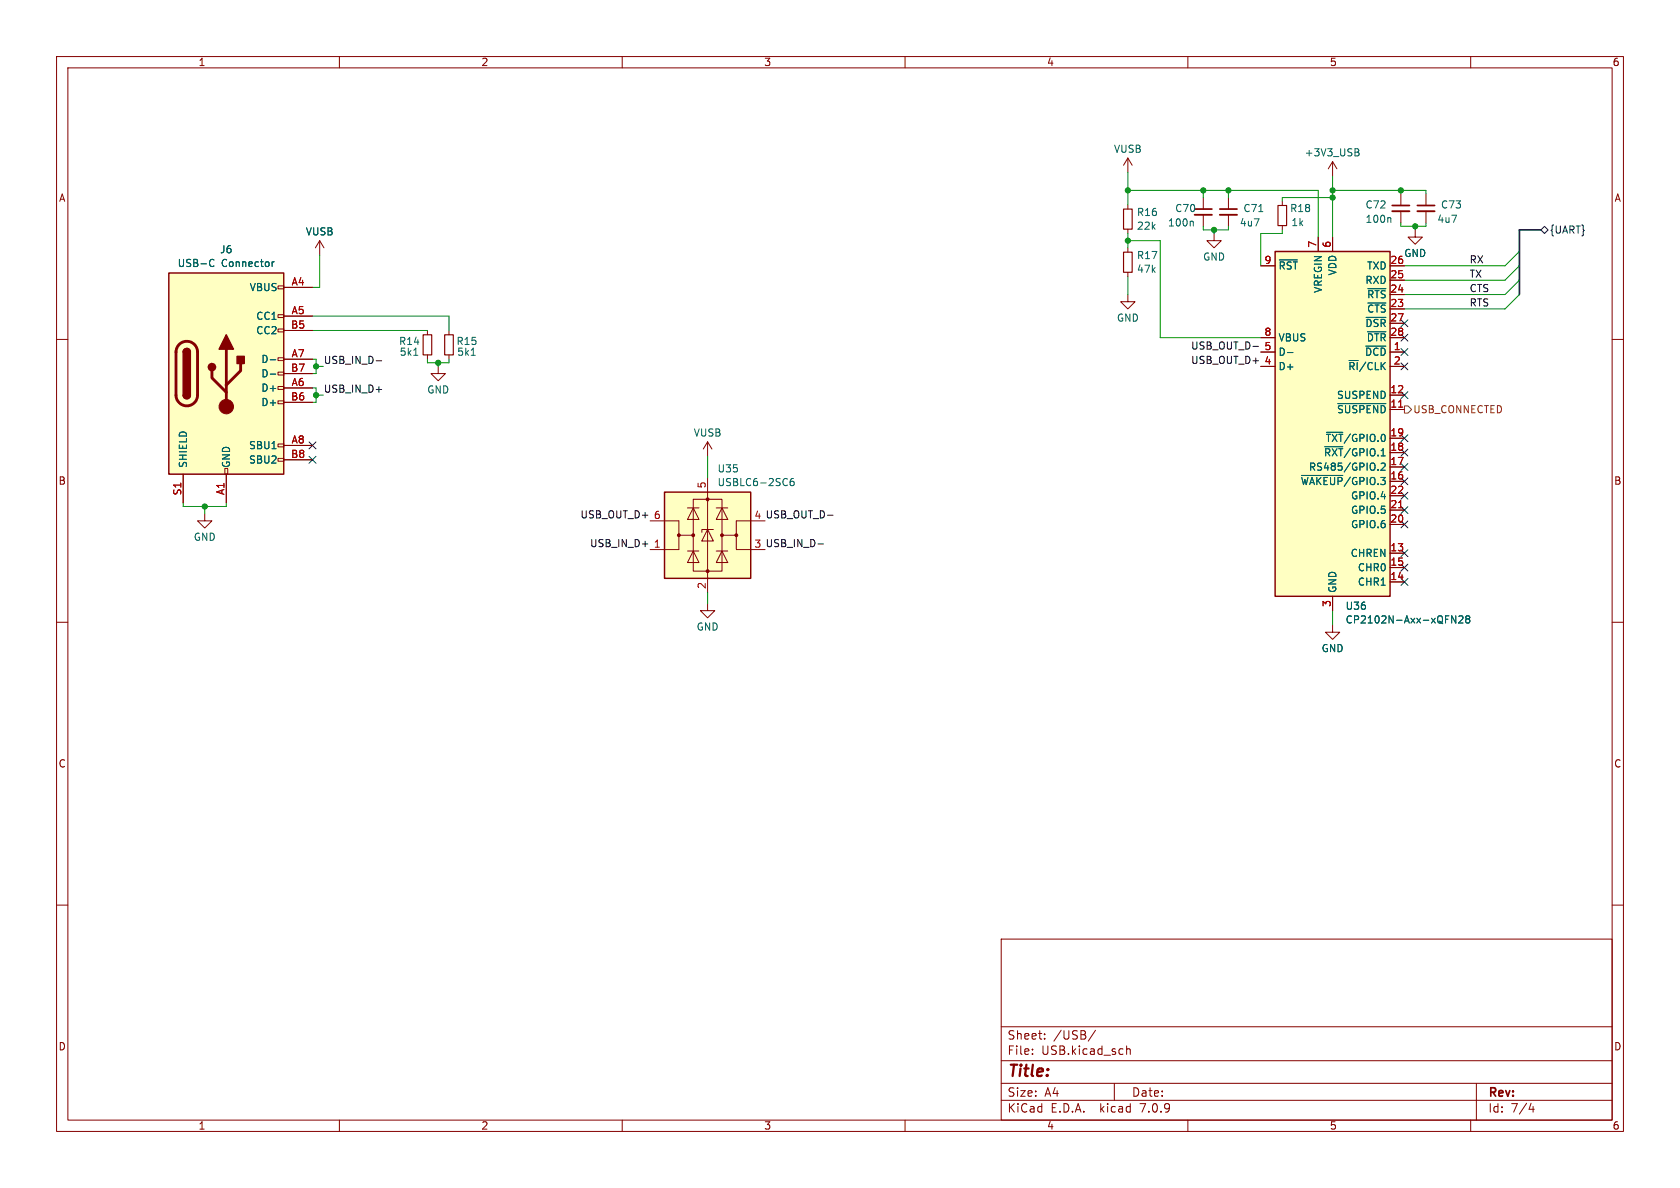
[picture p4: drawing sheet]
<svg xmlns="http://www.w3.org/2000/svg" width="297mm" height="210mm" viewBox="0 0 297 210" stroke-linecap="round" stroke-linejoin="round" font-family="sans-serif">
<g fill="none" stroke="#840000" stroke-width=".18">
<path d="M10 10h277v190h-277zM12 12h273v186h-273zM60 10v2M110 10v2M160 10v2M210 10v2M260 10v2M199.4 27.9v2.6M199.4 36.2v.8M199.4 27.9l-.8 1.3M199.4 27.9l.8 1.3M212.7 34.9v2.1"/>
<path d="M212.7 38v2M217.2 34.9v2.1M217.2 38v2M226.7 35.6v.7M226.7 39.9v.7M235.6 28.6v2.5M235.6 28.6l-.8 1.2M235.6 28.6l.7 1.2M247.6 34.3v2M247.6 37.3v2.1M252.1 34.3v2M252.1 37.3v2.1"/>
<path d="M10 60h2M49.1 58.2h1.1v.5h-1.1zM49.1 55.6h1.1v.5h-1.1zM49.1 50.5h1.1v.6h-1.1zM50.2 50.8h5M50.2 55.9h5M50.2 58.4h5M56.5 42.5l-.7 1.3M56.5 42.5v2.6M56.5 42.5l.8 1.3M75.6 58.4v.8M79.4 58.4v.8"/>
<path d="M199.4 52.1v1.2h1.3l-1.3 1.3-1.3-1.3h1.3M199.4 40.5v.8M199.4 43.8v.8M199.4 48.1v.8M214.6 41.3v1.2h1.3l-1.3 1.3-1.2-1.3h1.2M222.9 47h2.5M222.9 59.7h2.5M233 41.9v2.6M235.6 41.9v2.6M245.7 54.6h2.6M245.7 52.1h2.6M245.7 49.5h2.6"/>
<path d="M245.7 47h2.6M245.7 57.2h2.6M245.7 59.7h2.6M250.2 40.6v1.3h1.3l-1.3 1.3-1.3-1.3h1.3M285 60h2M49.1 78.5h1.1v.5h-1.1zM49.1 70.9h1.1v.5h-1.1zM49.1 68.3h1.1v.5h-1.1zM49.1 65.8h1.1v.5h-1.1zM49.1 63.2h1.1v.6h-1.1zM50.2 68.6h5M50.2 63.5h5"/>
<path d="M50.2 78.7h5M50.2 71.1h5M50.2 66h5M75.6 62.7v.8M77.5 64.8v1.2h1.2l-1.2 1.3-1.3-1.3h1.3M79.4 62.7v.8M125.1 78.1l-.8 1.3M125.1 78.1v2.5M125.1 78.1l.8 1.3M222.9 62.2h2.5M222.9 64.8h2.5M245.7 62.2h2.6"/>
<path d="M245.7 72.4h2.6M245.7 69.9h2.6M245.7 77.5h2.6M245.7 64.8h2.6M32.4 83.8v5.1M36.2 90.8v1.3h1.3l-1.3 1.2-1.3-1.2h1.3M39.8 82.8h.5v1h-.5zM40 83.8v5.1M49.1 81h1.1v.5h-1.1zM50.2 81.3h5M114.9 92.1h5.1v2.5h2.6M120 94.6v2.6h-5.1"/>
<path d="M121.5 97.4h2.1M121.5 89.8h2.1M122.6 88.3h5v12.7h-5zM122.6 97.4l1 2h-2.1zM122.6 89.8l1 2h-2.1zM125.1 93.6l1 2h-2zM125.1 84.5v20.3M126.1 93.6h-2v.5M126.6 97.4h2.1M126.6 89.8h2.1M127.6 97.4l1.1 2h-2.1zM127.6 89.8l1.1 2h-2.1z"/>
<path d="M130.2 94.6v2.6h5.1M132.7 92.1h-2.5v2.5h-2.6M245.7 97.8h2.6M245.7 85.1h2.6M245.7 82.6h2.6M245.7 80h2.6M245.7 92.7h2.6M245.7 90.2h2.6M245.7 87.6h2.6M10 110h2M125.1 106.7v1.3h1.3l-1.3 1.2-1.3-1.2h1.3M235.6 110.5v1.3h1.3l-1.3 1.2-1.3-1.2h1.3"/>
<path d="M235.6 105.4v2.6M245.7 102.9h2.6M245.7 100.3h2.6M285 110h2M10 160h2M285 160h2M177 166h108v32h-108zM60 198v2M110 198v2M160 198v2M177 194.5h108M177 191.5h108"/>
<path d="M177 187.5h108M177 181.5h108M182.5 186.3v.1M182.5 185.5v.1M184.7 183.6v.1M184.7 182.8v.1M193.7 182.1l-1.3 2M197 191.5v3M199.2 184.9v1.5M199.2 185.5l.2-.1 .3 .1 .1 .9M210 198v2M260 198v2"/>
<path d="M261 191.5v6.5M270.7 195l-.4 1.1h.9M271 195.6v1"/>
</g>
<g fill="#ffffc2" stroke="#ffffc2" stroke-width=".18">
<path d="M225.4 44.5h20.3v60.9h-20.3z"/>
<path d="M29.8 48.3h20.4v35.5h-20.4z"/>
<path d="M117.5 87h15.2v15.2h-15.2z"/>
</g>
<path d="M29.8 48.3h20.4v35.5h-20.4zM225.4 44.5h20.3v60.9h-20.3zM32.4 69.9a.64 .64 0 0 0 .6 .6 .64 .64 0 0 0 .7-.6M32.4 62.2a.64 .64 0 0 1 .6-.6 .64 .64 0 0 1 .7 .6M117.5 87h15.2v15.2h-15.2z" fill="none" stroke="#840000" stroke-width=".25"/>
<g fill="none" stroke="#006464" stroke-width=".18">
<path d="M210.8 39.1l.2 .2v.6M222.5 37.4h.8M239.5 26.3l.7 .1v.3l-.2 .2M239.5 26.9h.5M240 26.9l.3 .2-.1 .3-.7 .2M245.7 38.5l.2 .1v.7M37.3 45.9l.3-.1 .2 .2M37.8 47l-.2 .1h-.3M48.1 46.3v.8M48.5 46.3l-.4 .2M226.2 45.9h3.2M241.5 56.1h3.5"/>
<path d="M241.8 58.6h3.2M241.8 53.6h3.2M241.8 51h3.2M47.8 63.6h.9M47.8 66.1h.9M73.1 62.8h.8M83.3 62.8h.7M227.6 62.3h1M234.2 79h3.2M234.5 76.4h2.9M236.5 71.3h8.5M241.5 61.2h3.5"/>
<path d="M140.3 84.6h-.4a.85 .85 0 0 0 0 1.3l.4-.2 .1-.4-.2-.2h-.4l-.1 .2M230.1 84h7.3M243.6 83v.1M244.2 82l.5-.1 .2 .3-.8 .9h.8M256.6 108.9l.8 1.2v-1.2M257.9 109l.5-.1 .2 .3-.8 .9h.8M259.4 109.4l-.3-.2 .3-.3h.3l.1 .2-.2 .3M259.4 109.4l-.3 .3v.2l.3 .2h.3l.1-.2v-.4l-.2-.1M259.4 109.4h.2"/>
</g>
<path d="M247.3 72h.7M247.3 89.8h.7" fill="none" stroke="#a90000" stroke-width=".18"/>
<path d="M198.6 37h1.6v3.5h-1.6zM225.9 36.3h1.6v3.6h-1.6zM74.8 59.2h1.5v3.5h-1.5zM78.6 59.2h1.5v3.5h-1.5zM198.6 44.6h1.6v3.5h-1.6z" fill="none" stroke="#840000" stroke-width=".2"/>
<path d="M211.2 38h3M215.6 38h3.1M246.1 37.3h3.1M250.6 37.3h3" fill="none" stroke="#840000" stroke-width=".33"/>
<path d="M211.2 37h3M215.6 37h3.1M246.1 36.3h3.1M250.6 36.3h3" fill="none" stroke="#840000" stroke-width=".3"/>
<path d="M31.7 60.9a1.9 1.9 0 0 1 2-.4 1.9 1.9 0 0 1 1.2 1.7v7.7a1.91 1.91 0 0 1-1.9 1.8 1.91 1.91 0 0 1-1.9-1.8v-7.8l.2-.7zM37.5 65.5v1.3l2.5 2.5M40 61.7v10.2M42.5 64.3v1.2l-2.5 2.6" fill="none" stroke="#840000" stroke-width=".51"/>
<g fill="#840000" stroke="#840000" stroke-width=".25">
<path d="M32.4 69.9h1.3a.64 .64 0 0 1-.7 .6 .64 .64 0 0 1-.6-.6z"/>
<path d="M32.4 62.2h1.3v7.7h-1.3z"/>
<path d="M32.6 61.8a.64 .64 0 0 1 .7-.2 .64 .64 0 0 1 .4 .6h-1.3z"/>
<path d="M40 59.2l1.3 2.5h-2.6z"/>
<path d="M41.9 63h1.3v1.3h-1.3z"/>
<circle cx="37.5" cy="64.9" r=".63"/>
</g>
<g fill="#840000" stroke="#840000" stroke-width=".18">
<circle cx="40" cy="71.9" r="1.27"/>
<circle cx="120" cy="94.6" r=".25"/>
<circle cx="122.6" cy="94.6" r=".25"/>
<circle cx="125.1" cy="101" r=".25"/>
<circle cx="125.1" cy="88.3" r=".25"/>
<circle cx="127.6" cy="94.6" r=".25"/>
<circle cx="130.2" cy="94.6" r=".25"/>
</g>
<path d="M248.3 71.8h.6l.7 .6-.7 .6h-.6z" fill="none" stroke="#725600" stroke-width=".18"/>
<g fill="none" stroke="#000084" stroke-width=".18">
<path d="M247.7 56.5l1.2 1.3M247.7 59.1l1.2 1.2M248.9 56.5l-1.2 1.3M248.9 59.1l-1.2 1.2M272.4 40.6l.6-.6 .7 .6-.7 .7zM54.6 78.1l1.3 1.2M55.9 78.1l-1.3 1.2M247.7 69.2l1.2 1.3M247.7 76.9l1.2 1.2M247.7 64.2l1.2 1.2M247.7 61.6l1.2 1.2M247.7 79.4l1.2 1.2"/>
<path d="M248.9 69.2l-1.2 1.3M248.9 76.9l-1.2 1.2M248.9 64.2l-1.2 1.2M248.9 61.6l-1.2 1.2M248.9 79.4l-1.2 1.2M54.6 80.7l1.3 1.2M55.9 80.7l-1.3 1.2M247.7 89.6l1.2 1.2M247.7 84.5l1.2 1.2M247.7 92.1l1.2 1.2M247.7 81.9l1.2 1.3M247.7 99.7l1.2 1.2"/>
<path d="M247.7 87l1.2 1.2M247.7 97.2l1.2 1.2M248.9 89.6l-1.2 1.2M248.9 84.5l-1.2 1.2M248.9 92.1l-1.2 1.2M248.9 81.9l-1.2 1.3M248.9 99.7l-1.2 1.2M248.9 87l-1.2 1.2M248.9 97.2l-1.2 1.2M247.7 102.3l1.2 1.2M248.9 102.3l-1.2 1.2"/>
</g>
<path d="M66.5 68.9h1M66.5 63.8h1M221.5 61.2h1M113.6 96.2h.9M144.6 96.2h1M146.3 91.1h1" fill="none" stroke="#0f0f0f" stroke-width=".18"/>
<path d="M272.4 40.6h-3.8v11.5" fill="none" stroke="#000084" stroke-width=".3"/>
<g fill="none" stroke="#009600" stroke-width=".18">
<path d="M199.4 33.7h33.6v8.2M199.4 30.5v5.7M212.7 33.7v1.2M217.2 33.7v1.2M235.6 33.7h16.5v.6M235.6 31.1v10.8M235.6 34.9h-8.9v.7M247.6 39.4v.6h4.5v-.6M247.6 33.7v.6M55.2 55.9h24.2v2.5M55.2 58.4h20.4M56.5 45.1v5.7h-1.3"/>
<path d="M199.4 41.3v2.5M199.4 48.9v3.2M199.4 42.5h5.7v17.2h17.8M212.7 40v.6h4.5v-.6M214.6 40.6v.7M226.7 40.6v.7h-3.8v5.7M250.2 40v.6M268.6 52.1l-2.5 2.5h-17.8M268.6 44.5l-2.5 2.5h-17.8M268.6 47l-2.5 2.5h-17.8M268.6 49.5l-2.5 2.6h-17.8M55.2 63.5h.7v2.5h-.7"/>
<path d="M55.2 68.6h.7v2.5h-.7M55.9 64.8h1.2M55.9 69.9h1.2M75.6 63.5v.6h3.8v-.6M77.5 64.1v.7M32.4 88.9v.6h7.6v-.6M36.2 89.5v1.3M125.1 80.6v3.9M125.1 104.8v1.9M235.6 108v2.5"/>
</g>
<g fill="#009600" stroke="#009600" stroke-width=".18">
<circle cx="55.9" cy="64.8" r=".46"/>
<circle cx="55.9" cy="69.9" r=".46"/>
<circle cx="36.2" cy="89.5" r=".46"/>
<circle cx="247.6" cy="33.7" r=".46"/>
<circle cx="250.2" cy="40" r=".46"/>
<circle cx="199.4" cy="42.5" r=".46"/>
<circle cx="199.4" cy="33.7" r=".46"/>
<circle cx="77.5" cy="64.1" r=".46"/>
<circle cx="217.2" cy="33.7" r=".46"/>
<circle cx="214.6" cy="40.6" r=".46"/>
<circle cx="212.7" cy="33.7" r=".46"/>
<circle cx="235.6" cy="34.9" r=".46"/>
<circle cx="235.6" cy="33.7" r=".46"/>
</g>
<text font-size="2.8" fill="#840000" x="178" y="190.9">Title:</text>
<g font-size="2.1" fill="#840000">
<text x="178" y="184">Sheet:</text>
<text x="186.2" y="184">/USB/</text>
<text x="178" y="186.7">File:</text>
<text x="184.1" y="186.7">USB.kicad_sch</text>
<text x="178" y="196.9">KiCad</text>
<text x="178" y="194.1">Size:</text>
<text x="184.7" y="194.1">A4</text>
<text x="185.7" y="196.9">E.D.A.</text>
<text x="194.6" y="196.9">kicad</text>
<text x="200" y="194.1">Date:</text>
<text x="201.8" y="196.9">7.0.9</text>
<text x="263" y="194.3">Rev:</text>
<text x="263" y="196.9">Id:</text>
<text x="267.1" y="196.9">7/4</text>
</g>
<g font-size="1.8" fill="#840000">
<text x="35" y="11.9">1</text>
<text x="85" y="11.9">2</text>
<text x="135" y="11.9">3</text>
<text x="185" y="11.9">4</text>
<text x="235" y="11.9">5</text>
<text x="285" y="11.9">6</text>
<text x="10.3" y="35.9">A</text>
<text x="285.3" y="35.9">A</text>
<text x="10.3" y="85.9">B</text>
<text x="285.3" y="85.9">B</text>
<text x="10.3" y="135.9">C</text>
<text x="285.3" y="135.9">C</text>
<text x="10.3" y="185.9">D</text>
<text x="285.3" y="185.9">D</text>
<text x="35" y="199.9">1</text>
<text x="85" y="199.9">2</text>
<text x="135" y="199.9">3</text>
<text x="185" y="199.9">4</text>
<text x="235" y="199.9">5</text>
<text x="285" y="199.9">6</text>
</g>
<g font-size="1.8" fill="#006464">
<text x="196.8" y="27.2">VUSB</text>
<text x="230.6" y="27.8">+3V3_USB</text>
<text x="54" y="41.8">VUSB</text>
<text x="200.9" y="40.8">22k</text>
<text x="200.9" y="38.4">R16</text>
<text x="206.4" y="40.2">100n</text>
<text x="207.7" y="37.7">C70</text>
<text x="219.1" y="40.2">4u7</text>
<text x="219.7" y="37.7">C71</text>
<text x="228" y="37.7">R18</text>
<text x="228.2" y="40.2">1k</text>
<text x="241.3" y="39.6">100n</text>
<text x="241.3" y="37.1">C72</text>
<text x="254" y="39.6">4u7</text>
<text x="254.6" y="37.1">C73</text>
<text x="31.3" y="47.4">USB-C</text>
<text x="38.8" y="45">J6</text>
<text x="39.1" y="47.4">Connector</text>
<text x="200.9" y="46">R17</text>
<text x="212.6" y="46.3">GND</text>
<text x="225.9" y="47.9">~{RST}</text>
<text x="241.6" y="47.9">TXD</text>
<text x="248.2" y="45.6">GND</text>
<text x="44" y="51.7">VBUS</text>
<text x="200.9" y="48.4">47k</text>
<text x="233.9" y="51.9" transform="rotate(-90 233.9 51.9)">VREGIN</text>
<text x="236.4" y="48.8" transform="rotate(-90 236.4 48.8)">VDD</text>
<text x="241.3" y="50.4">RXD</text>
<text x="241.6" y="52.9">~{RTS}</text>
<text x="45.2" y="56.7">CC1</text>
<text x="45.2" y="59.3">CC2</text>
<text x="197.4" y="57.1">GND</text>
<text x="241.3" y="58">~{DSR}</text>
<text x="241.6" y="55.5">~{CTS}</text>
<text x="46.1" y="64.4">D-</text>
<text x="70.4" y="61.2">R14</text>
<text x="70.6" y="63.1">5k1</text>
<text x="80.6" y="61.2">R15</text>
<text x="80.7" y="63.1">5k1</text>
<text x="225.9" y="65.6">D+</text>
<text x="225.9" y="63.1">D-</text>
<text x="225.9" y="60.6">VBUS</text>
<text x="238.3" y="65.6">~{RI}/CLK</text>
<text x="241.2" y="63.1">~{DCD}</text>
<text x="241.5" y="60.6">~{DTR}</text>
<text x="46.1" y="69.4">D+</text>
<text x="46.1" y="72">D+</text>
<text x="46.1" y="66.9">D-</text>
<text x="75.4" y="69.8">GND</text>
<text x="236.3" y="70.7">SUSPEND</text>
<text x="122.5" y="77.4">VUSB</text>
<text x="236.3" y="73.3">~{SUSPEND}</text>
<text x="33.2" y="82.8" transform="rotate(-90 33.2 82.8)">SHIELD</text>
<text x="40.9" y="82.8" transform="rotate(-90 40.9 82.8)">GND</text>
<text x="43.9" y="79.6">SBU1</text>
<text x="43.9" y="82.1">SBU2</text>
<text x="126.8" y="83.7">U35</text>
<text x="231.3" y="83.4">RS485/GPIO.2</text>
<text x="234" y="80.9">~{RXT}/GPIO.1</text>
<text x="234.3" y="78.3">~{TXT}/GPIO.0</text>
<text x="126.8" y="86.1">USBLC6-2SC6</text>
<text x="229.9" y="86">~{WAKEUP}/GPIO.3</text>
<text x="238.7" y="88.5">GPIO.4</text>
<text x="34.2" y="95.8">GND</text>
<text x="238.7" y="93.6">GPIO.6</text>
<text x="238.7" y="91">GPIO.5</text>
<text x="238.7" y="98.7">CHREN</text>
<text x="240" y="101.2">CHR0</text>
<text x="236.4" y="104.9" transform="rotate(-90 236.4 104.9)">GND</text>
<text x="237.8" y="108">U36</text>
<text x="240" y="103.7">CHR1</text>
<text x="123.1" y="111.7">GND</text>
<text x="237.8" y="110.4">CP2102N-Axx-xQFN28</text>
<text x="233.5" y="115.5">GND</text>
</g>
<text font-size="1.8" fill="#000084" x="273.9" y="41.5">{UART}</text>
<g font-size="1.8" fill="#a90000">
<text x="223.4" y="46.7">9</text>
<text x="232.8" y="43.9" transform="rotate(-90 232.8 43.9)">7</text>
<text x="235.3" y="43.9" transform="rotate(-90 235.3 43.9)">6</text>
<text x="245.7" y="46.7">26</text>
<text x="51.5" y="50.5">A4</text>
<text x="245.7" y="51.8">24</text>
<text x="245.7" y="49.3">25</text>
<text x="51.4" y="58.2">B5</text>
<text x="51.5" y="55.6">A5</text>
<text x="223.4" y="59.4">8</text>
<text x="245.7" y="54.4">23</text>
<text x="245.7" y="56.9">27</text>
<text x="245.7" y="59.4">28</text>
<text x="51.4" y="65.8">B7</text>
<text x="51.5" y="63.2">A7</text>
<text x="223.4" y="64.5">4</text>
<text x="223.4" y="62">5</text>
<text x="246.3" y="62">1</text>
<text x="246.3" y="64.5">2</text>
<text x="51.4" y="70.9">B6</text>
<text x="51.5" y="68.3">A6</text>
<text x="245.7" y="69.6">12</text>
<text x="245.7" y="72.1">11</text>
<text x="245.7" y="77.2">19</text>
<text x="51.4" y="81">B8</text>
<text x="51.5" y="78.5">A8</text>
<text x="245.7" y="82.3">17</text>
<text x="245.7" y="79.8">18</text>
<text x="32.1" y="87.7" transform="rotate(-90 32.1 87.7)">S1</text>
<text x="39.8" y="87.6" transform="rotate(-90 39.8 87.6)">A1</text>
<text x="124.8" y="86.4" transform="rotate(-90 124.8 86.4)">5</text>
<text x="245.7" y="84.8">16</text>
<text x="245.7" y="89.9">21</text>
<text x="245.7" y="87.4">22</text>
<text x="115.5" y="91.8">6</text>
<text x="245.7" y="92.5">20</text>
<text x="115.5" y="96.9">1</text>
<text x="245.7" y="97.5">13</text>
<text x="245.7" y="100.1">15</text>
<text x="124.8" y="104.2" transform="rotate(-90 124.8 104.2)">2</text>
<text x="235.3" y="107.4" transform="rotate(-90 235.3 107.4)">3</text>
<text x="245.7" y="102.6">14</text>
</g>
<g font-size="1.8" fill="#0f0f0f">
<text x="259.7" y="46.6">RX</text>
<text x="259.7" y="49.2">TX</text>
<text x="259.7" y="51.7">CTS</text>
<text x="259.7" y="54.3">RTS</text>
<text x="57.1" y="64.4">USB_IN_D-</text>
<text x="210.5" y="61.9">USB_OUT_D-</text>
<text x="210.5" y="64.4">USB_OUT_D+</text>
<text x="57.1" y="69.5">USB_IN_D+</text>
<text x="102.5" y="91.7">USB_OUT_D+</text>
<text x="133.3" y="91.8">4 USB_OUT_D-</text>
<text x="104.2" y="96.8">USB_IN_D+</text>
<text x="133.3" y="96.9">3 USB_IN_D-</text>
</g>
<text font-size="1.8" fill="#725600" x="249.7" y="73.3">USB_CONNECTED</text>
</svg>
